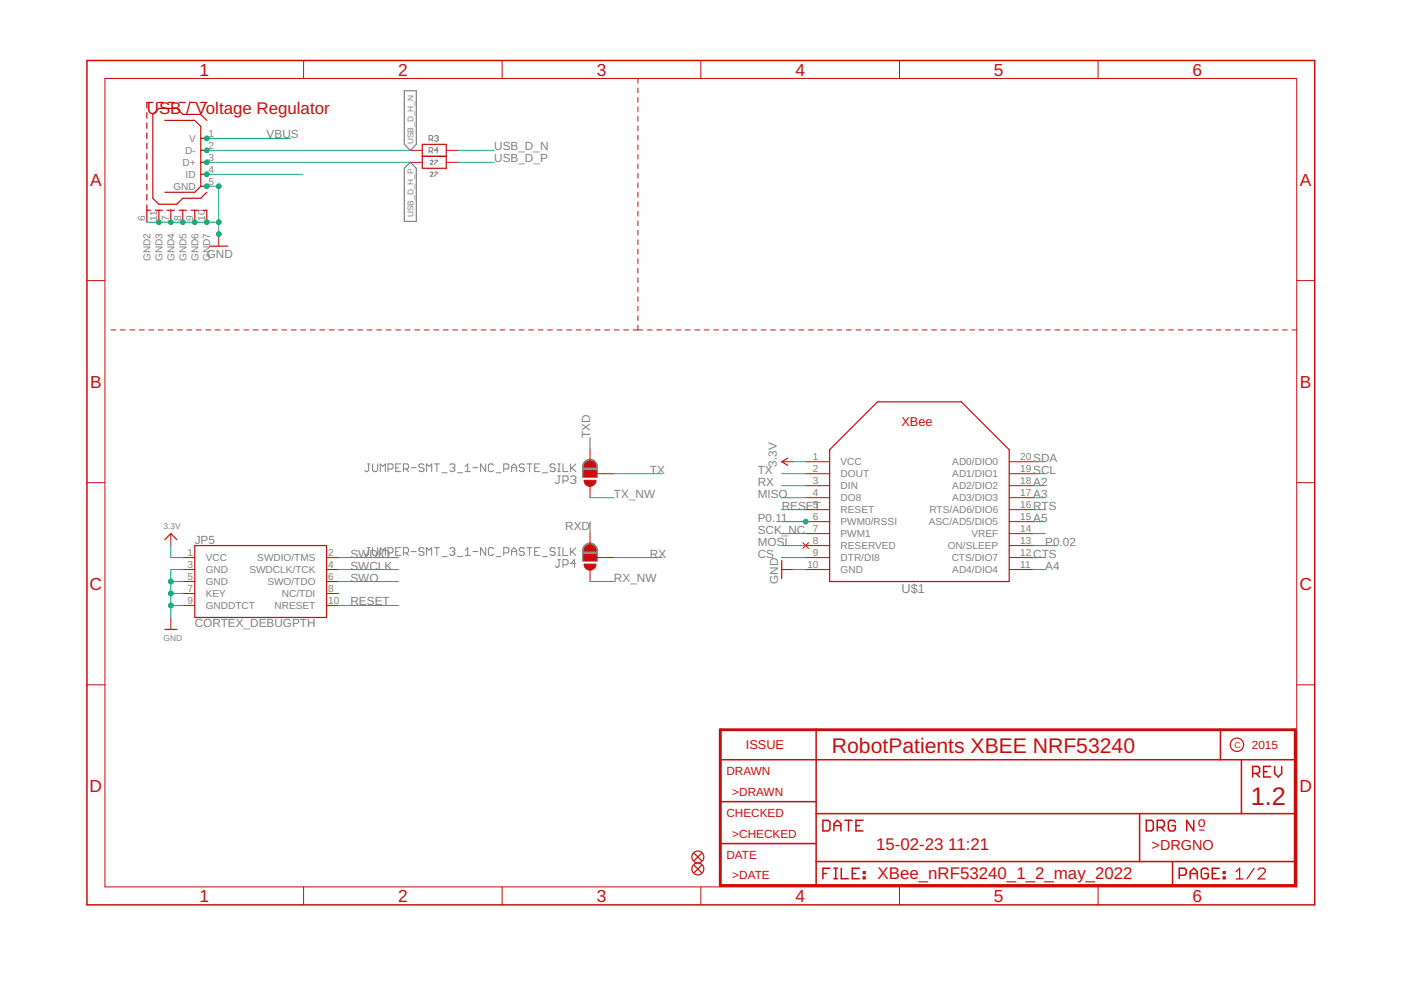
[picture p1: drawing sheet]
<svg xmlns="http://www.w3.org/2000/svg" width="297mm" height="210mm" viewBox="0 0 297 210" stroke-linecap="round" stroke-linejoin="round" font-family="sans-serif">
<g fill="none" stroke="#808080" stroke-width=".21">
<path d="M91 29.5h.5l.2-.2v-.3l-.2-.3h-.5v1.2M91 32.1h.5l.2-.2v-.4l-.2-.2h-.5v1.2M91.2 34.1l.2-.1 .4 .1-.6 .7h.6M91.2 36.7l.2-.2 .4 .2-.6 .7h.6M91.4 29.5l.3 .4M91.4 32.1l.3 .4M92.1 29l.2-.3h.4l.2 .3-.2 .3M92.2 34h.5l-.5 .8M92.2 36.5h.5l-.5 .9M92.5 29.3h.2M92.7 29.3l.2 .2-.2 .4h-.4l-.2-.2M92.9 31.9h-.8l.6-.6v1.2"/>
<path d="M77.9 98.4h.5M78.2 98.4v1.3l-.3 .3h-.3l-.3-.3M79 98.4v1.3l.2 .3h.6l.3-.3v-1.3M80.6 100v-1.6l.6 .5 .5-.5v1.6M82.3 99.4h.8l.2-.2v-.6l-.2-.2h-.8v1.6M83.9 99.2h.5M85 98.4h-1.1v1.6h1.1M85.5 99.4h.8l.3-.2v-.6l-.3-.2h-.8v1.6M86.1 99.4l.5 .6M87.2 99.2h1M89.9 98.6l-.3-.2h-.5l-.3 .2v.3l.3 .3h.5l.3 .2v.3l-.3 .3h-.5l-.3-.3M90.4 100v-1.6l.6 .5 .5-.5v1.6"/>
<path d="M92.1 98.4h1.1M92.6 98.4v1.6M95.4 98.6l.2-.2h.6l.2 .2v.3l-.2 .3M95.9 99.2h.3M96.2 99.2l.2 .2v.3l-.2 .3h-.6l-.2-.3M98.6 100h1.1M98.6 98.9l.6-.5v1.6M100.3 99.2h1M103 98.4v1.6l-1.1-1.6v1.6M104.6 98.6l-.2-.2h-.6l-.3 .2v1.1l.3 .3h.6l.2-.3M106.8 99.4h.8l.3-.2v-.6l-.3-.2h-.8v1.6M108.5 99.2h1"/>
<path d="M108.5 100v-1.1l.5-.5 .5 .5v1.1M111.2 98.6l-.3-.2h-.5l-.3 .2v.3l.3 .3h.5l.3 .2v.3l-.3 .3h-.5l-.3-.3M111.7 98.4h1.1M112.3 98.4v1.6M113.4 99.2h.5M114.4 98.4h-1v1.6h1M117.7 98.6l-.2-.2h-.6l-.3 .2v.3l.3 .3h.6l.2 .2v.3l-.2 .3h-.6l-.3-.3M118.3 100h.5M118.3 98.4h.5M118.5 98.4v1.6M119.4 98.4v1.6h1M121 98.4v1.6"/>
<path d="M121.3 99.2l.8 .8M122.1 98.4l-1.1 1M77.9 116.1h.5M78.2 116.1v1.4l-.3 .3h-.3l-.3-.3M79 116.1v1.4l.2 .3h.6l.3-.3v-1.4M80.6 117.8v-1.7l.6 .6 .5-.6v1.7M82.3 117.2h.8l.2-.3v-.5l-.2-.3h-.8v1.7M83.9 116.9h.5M85 116.1h-1.1v1.7h1.1M85.5 117.2h.8l.3-.3v-.5l-.3-.3h-.8v1.7M86.1 117.2l.5 .6M87.2 116.9h1"/>
<path d="M89.9 116.4l-.3-.3h-.5l-.3 .3v.3l.3 .2h.5l.3 .3v.3l-.3 .3h-.5l-.3-.3M90.4 117.8v-1.7l.6 .6 .5-.6v1.7M92.1 116.1h1.1M92.6 116.1v1.7M93.7 100.2h1.1M93.7 118h1.1M95.4 116.4l.2-.3h.6l.2 .3v.3l-.2 .2M95.9 116.9h.3M96.2 116.9l.2 .3v.3l-.2 .3h-.6l-.2-.3M97 100.2h1.1M97 118h1.1M98.6 116.7l.6-.6v1.7"/>
<path d="M98.6 117.8h1.1M100.3 116.9h1M103 116.1v1.7l-1.1-1.7v1.7M104.6 116.4l-.2-.3h-.6l-.3 .3v1.1l.3 .3h.6l.2-.3M105.2 100.2h1.1M105.2 118h1.1M106.8 117.2h.8l.3-.3v-.5l-.3-.3h-.8v1.7M108.5 117.8v-1.1l.5-.6 .5 .6v1.1M108.5 116.9h1M111.2 116.4l-.3-.3h-.5l-.3 .3v.3l.3 .2h.5l.3 .3v.3l-.3 .3h-.5l-.3-.3M111.7 116.1h1.1M112.3 116.1v1.7"/>
<path d="M113.4 116.9h.5M114.4 116.1h-1v1.7h1M115 100.2h1.1M115 118h1.1M117.7 116.4l-.2-.3h-.6l-.3 .3v.3l.3 .2h.6l.2 .3v.3l-.2 .3h-.6l-.3-.3M118.3 100.9h.5M118.3 118.7h.5M118.3 117.8h.5M118.3 116.1h.5M118.5 100.9v1.4l-.2 .2h-.3l-.3-.2M118.5 116.1v1.7M118.5 118.7v1.3l-.2 .3h-.3l-.3-.3"/>
<path d="M119.4 102h.8l.2-.3v-.5l-.2-.3h-.8v1.6M119.4 116.1v1.7h1M119.4 119.8h.8l.2-.3v-.6l-.2-.2h-.8v1.6M121 116.1v1.7M121 101.2l.3-.3h.5l.3 .3v.2l-.3 .3M121.3 116.9l.8 .9M121.5 101.7h.3M121.8 101.7l.3 .3v.3l-.3 .2h-.5l-.3-.2M122.1 116.1l-1.1 1.1M122.1 119.5h-1.1l.8-.8v1.6"/>
</g>
<g fill="none" stroke="#808080" stroke-width=".25">
<path d="M85.7 19.2h2.6v11.4l-1.3 1.3-1.3-1.3zM87 34.4l1.3 1.3v11.2h-2.6v-11.2zM123.6 99.9h3M123.6 99.7h3M123.6 99.4h3M123.6 99.2h3M123.6 99h3M123.6 98.8h3M123.6 98.5h3M123.7 98.3h2.8M123.8 98.1h2.6M124 97.9h2.2"/>
<path d="M124.1 97.7a1.51 1.51 0 0 1 1.6-.2 1.51 1.51 0 0 1 .9 1.4v2.3h-3v-2.5zM124.3 97.6h1.6M124.8 97.4h.6M123.6 101h3M123.6 100.8h3M123.6 100.5h3M123.6 100.3h3M123.6 100.1h3M123.6 118.7h3M123.6 118.5h3M123.6 118.3h3M123.6 118.1h3"/>
<path d="M123.6 117.9h3M123.6 117.6h3M123.6 117.4h3M123.6 117.2h3M123.6 117h3M123.6 116.8h3M123.6 116.5h3M123.6 116.3h3M123.7 116.1h2.8M123.8 115.9h2.6M124 115.7h2.2M124.1 115.5a1.51 1.51 0 0 1 1.6-.2 1.51 1.51 0 0 1 .9 1.4v2.3h-3v-2.6z"/>
<path d="M124.3 115.4h1.6M124.8 115.2h.6"/>
</g>
<g fill="none" stroke="#c90d0c" stroke-width=".21">
<path d="M22.2 16.6h252.7v171.4h-252.7zM64.4 12.8v3.8M106.5 12.8v3.8M135.3 16.6v1.1M135.3 18.6v1.1M148.6 12.8v3.8M190.7 12.8v3.8M232.8 12.8v3.8M87 31.9h2.5M87 34.4h2.5M94.6 31.9h2.6M94.6 34.4h2.6"/>
<path d="M135.3 20.7v1M135.3 22.7v1M135.3 24.7v1M135.3 26.7v1M135.3 28.7v1M135.3 30.7v1M135.3 32.7v1M135.3 34.8v1M135.3 36.8v1M135.3 38.8v1M18.4 59.5h3.8M46.4 49.7v2.5"/>
<path d="M135.3 40.8v1M135.3 42.8v1M135.3 44.8v1M135.3 46.8v1M135.3 48.8v1M135.3 50.8v1.1M135.3 52.9v1M135.3 54.9v1M135.3 56.9v1M135.3 58.9v1M274.9 59.5h3.8M23.5 70h1"/>
<path d="M25.5 70h1M27.5 70h1.1M29.5 70h1.1M31.6 70h1M33.6 70h1M35.6 70h1M37.6 70h1M39.6 70h1M41.6 70h1.1M43.6 70h1.1M45.7 70h1M47.7 70h1"/>
<path d="M49.7 70h1M51.7 70h1M53.7 70h1M55.7 70h1M57.7 70h1.1M59.8 70h1M61.8 70h1M63.8 70h1M65.8 70h1M67.8 70h1M69.8 70h1M71.8 70h1.1"/>
<path d="M73.9 70h1M75.9 70h1M77.9 70h1M79.9 70h1M81.9 70h1M83.9 70h1M85.9 70h1M87.9 70h1M90 70h1M92 70h1M94 70h1M96 70h1"/>
<path d="M98 70h1M100 70h1M102 70h1M104 70h1.1M106.1 70h1M108.1 70h1M110.1 70h1M112.1 70h1M114.1 70h1M116.1 70h1M118.1 70h1M120.1 70h1.1"/>
<path d="M122.2 70h1M124.2 70h1M126.2 70h1M128.2 70h1M130.2 70h1M132.2 70h1M134.2 70h2.1M135.3 60.9v1M135.3 62.9v1M135.3 64.9v1M135.3 67v.9M135.3 69v1"/>
<path d="M137.3 70h1M139.3 70h1M141.3 70h1M143.3 70h1M145.3 70h1M147.3 70h1M149.3 70h1M151.3 70h1M153.4 70h.9M155.3 70h1.1M157.4 70h1M159.4 70h1"/>
<path d="M161.4 70h1M163.4 70h1M165.4 70h1M167.4 70h1M169.4 70h1M171.4 70h1M173.4 70h1.1M175.5 70h1M177.5 70h1M179.5 70h1M181.5 70h1M183.5 70h1"/>
<path d="M185.5 70h1M187.5 70h1M189.5 70h1M191.5 70h1M193.5 70h1M195.5 70h1.1M197.5 70h1.1M199.6 70h1M201.6 70h1M203.6 70h1M205.6 70h1M207.6 70h1"/>
<path d="M209.6 70h1M211.6 70h1M213.6 70h1.1M215.6 70h1M217.7 70h1M219.7 70h1M221.7 70h1M223.7 70h1M225.7 70h1M227.7 70h1M229.7 70h1M231.7 70h1"/>
<path d="M233.7 70h1M235.7 70h1M237.7 70h1.1M239.8 70h1M241.8 70h1M243.8 70h1M245.8 70h1M247.8 70h1M249.8 70h1M251.8 70h1M253.8 70h1M255.8 70h1"/>
<path d="M257.9 70h.9M259.9 70h1M261.9 70h1M263.9 70h1M265.9 70h1M267.9 70h1M269.9 70h1M271.9 70h1M273.9 70h1M123.8 99.8h2.6v1.3h-2.6zM125.1 95.4v2.5M165.7 97.9h2.6"/>
<path d="M170.8 97.9h5.1M214 97.9h5.1M18.4 102.3h3.8M36.2 113.1v2.6M38.8 118.2h2.5M69.2 118.2h2.6M123.8 117.6h2.6v1.3h-2.6zM125.1 103v2.5M125.1 113.1v2.6M126.4 100.4h3.8M126.4 118.2h3.8M170.2 115.1l1.2 1.2"/>
<path d="M170.8 100.4h5.1M170.8 103h5.1M170.8 105.5h5.1M170.8 108.1h5.1M170.8 110.6h5.1M170.8 113.1h5.1M170.8 115.7h5.1M170.8 118.2h5.1M171.4 115.1l-1.2 1.2M214 100.4h5.1M214 103h5.1M214 105.5h5.1"/>
<path d="M214 108.1h5.1M214 110.6h5.1M214 113.1h5.1M214 115.7h5.1M214 118.2h5.1M274.9 102.3h3.8M36.2 130.9v2.6M38.8 120.8h2.5M38.8 123.3h2.5M38.8 125.8h2.5M38.8 128.4h2.5M69.2 120.8h2.6"/>
<path d="M69.2 123.3h2.6M69.2 125.8h2.6M69.2 128.4h2.6M125.1 120.8v2.5M165.7 120.8h2.6M170.8 120.8h5.1M214 120.8h5.1M18.4 145.2h3.8M274.9 145.2h3.8M64.4 188v3.9M106.5 188v3.9M148.6 188v3.9"/>
<path d="M190.7 188v3.9M232.8 188v3.9"/>
</g>
<g fill="none" stroke="#c90d0c" stroke-width=".25">
<path d="M31.1 23.9v1.2M31.1 26.1v1.1M31.1 28.2v1.2M31.1 30.4v1.2M31.1 32.6v1.1M31.1 34.7v1.2M31.1 36.9v1.2M31.1 39.1v1.1M32.4 21.7h-1.3v1.2M33.4 21.7h1.3M34.9 25.5h6.4l1.3 1.3v12.7M35.7 21.7h1.3"/>
<path d="M38 21.7h1.3M40.3 21.7h1.3M42.5 21.7h1.3M42.6 31.9h1.2M42.6 34.4h1.2M42.6 37h1.2M42.6 39.5h1.2M42.6 29.3h1.2M42.6 39.5l-1.3 1.3h-6.4M43.8 25.5l-1.2-1.2h-3.8l-1.3-1.3h-3.8l-1.3 1.3v17.7l1.3 1.3h3.8l1.3-1.3h3.8l1.2-1.2M89.5 30.6h5.1v5.1h-5.1zM89.5 33.1h5.1"/>
<path d="M31.1 41.2v1.2M31.1 43.4v3.7M31.1 44.6h.8M32.9 44.6h1.5M33.7 44.6v2.5M35.4 44.6h1.6M36.2 44.6v2.5M38 44.6h1.5M38.8 44.6v2.5M40.5 44.6h1.6M41.3 44.6v2.5M43.1 44.6h.7v2.5"/>
<path d="M44.5 52.2h3.8M167 97.1l-1.3 .8 1.3 .8M186.1 85.2h17.7l10.2 10.2v27.9h-38.1v-27.9zM34.9 114.4l1.3-1.3 1.3 1.3M41.3 115.7h27.9v15.2h-27.9zM165.7 118.9v3.8M34.9 133.5h2.6M254.3 176h1M147.2 180.9l1.5 1.6M147.2 183.5l1.5 1.5M148.7 180.9l-1.5 1.6M148.7 183.5l-1.5 1.5"/>
<path d="M262.1 184.8l.7-.7v2.3M262.1 186.4h1.5M265.9 184.1l-1.5 2.3M266.7 184.4l.4-.3h.8l.4 .3v.4l-1.6 1.6h1.6"/>
<circle cx="262.3" cy="157.9" r="1.42"/>
<circle cx="148" cy="184.2" r="1.27"/>
<circle cx="148" cy="181.7" r="1.27"/>
</g>
<g fill="none" stroke="#c90d0c" stroke-width=".32">
<path d="M18.4 12.8h260.3v179.1h-260.3zM173 154.7v33M258.8 154.7v6.4M152.7 161.1h121.9M152.7 170h20.3M152.7 178.9h20.3M173 172.5h101.6M174.5 173.9h1.1l.4 .4v1.5l-.4 .4h-1.1zM176.8 175h1.5M176.8 176.2v-1.5l.7-.8 .8 .8v1.5M179.1 173.9h1.5M179.9 173.9v2.3"/>
<path d="M181.5 175h.7M183 173.9h-1.5v2.3h1.5M241.6 172.5v10.2M243 173.9h1.2l.3 .4v1.5l-.3 .4h-1.2zM245.4 175.4h1.1l.4-.4v-.7l-.4-.4h-1.1v2.3M246.1 175.4l.8 .8M249.2 174.3l-.4-.4h-.7l-.4 .4v1.5l.4 .4h.7l.4-.4v-.8h-.7M253.1 173.9v2.3l-1.5-2.3v2.3M263.2 161.1v11.4M265.6 164h1.1l.4-.4v-.7l-.4-.4h-1.1v2.2M266.3 164l.8 .7M267.9 163.6h.7"/>
<path d="M269.4 162.5h-1.5v2.2h1.5M270.3 162.5v1.5l.7 .7 .7-.7v-1.5M173 182.7h101.6M174.5 185.2h.7M176 184.1h-1.5v2.2M176.8 184.1h.7M176.8 186.3h.7M177.2 184.1v2.2M178.4 184.1v2.2h1.5M180.7 185.2h.7M182.2 184.1h-1.5v2.2h1.5M183 184.8h.4v.4h-.4z"/>
<path d="M183 185.9h.4v.4h-.4zM248.6 182.7v5M250 185.6h1.1l.4-.4v-.8l-.4-.3h-1.1v2.2M252.3 185.2h1.6M252.3 186.3v-1.5l.8-.7 .8 .7v1.5M256.2 184.4l-.4-.3h-.7l-.4 .3v1.5l.4 .4h.7l.4-.4v-.7h-.8M257 185.2h.8M258.5 184.1h-1.5v2.2h1.5M259.4 184.8h.3v.4h-.3zM259.4 185.9h.3v.4h-.3z"/>
</g>
<path d="M152.7 154.7h121.9v33h-121.9z" fill="none" stroke="#c90d0c" stroke-width=".61"/>
<g fill="#c90d0c" stroke="#c90d0c" stroke-width=".21">
<path d="M124.2 98.1a1.27 1.27 0 0 1 1.4-.2 1.27 1.27 0 0 1 .8 1.1h-2.6z" fill-rule="evenodd"/>
<path d="M123.8 101.8h2.6a1.27 1.27 0 0 1-1.3 1.3 1.27 1.27 0 0 1-1.3-1.3z" fill-rule="evenodd"/>
<path d="M124.2 115.9a1.26 1.26 0 0 1 1.4-.3 1.26 1.26 0 0 1 .8 1.2h-2.6l.1-.4z" fill-rule="evenodd"/>
<path d="M123.8 119.6h2.6a1.27 1.27 0 0 1-1.3 1.3 1.27 1.27 0 0 1-1.3-1.3z" fill-rule="evenodd"/>
</g>
<g fill="#c90d0c" stroke="#c90d0c" stroke-width=".21">
<path d="M123.8 99.8h2.6v1.3h-2.6z"/>
<path d="M123.8 117.6h2.6v1.3h-2.6z"/>
</g>
<g fill="none" stroke="#0dab76" stroke-width=".21">
<path d="M43.8 39.5h2.6v10.2M43.8 29.3h17.8M43.8 37h20.4M43.8 31.9h43.2M43.8 34.4h43.2M97.2 31.9h7.6M97.2 34.4h7.6M31.1 47.1h15.3M125.1 92.8v2.6M168.3 97.9h2.5M219.1 97.9h2.5M36.2 115.7v2.5h2.6"/>
<path d="M71.8 118.2h12.7M125.1 105.5h5.1M125.1 110.6v2.5M130.2 118.2h10.1M130.2 100.4h10.1M165.7 118.2h5.1M165.7 113.1h5.1M165.7 100.4h5.1M165.7 115.7h5.1M165.7 105.5h5.1M165.7 110.6h5.1M165.7 108.1h5.1"/>
<path d="M165.7 103h5.1M219.1 118.2h2.5M219.1 113.1h2.5M219.1 100.4h2.5M219.1 115.7h5M219.1 105.5h2.5M219.1 110.6h2.5M219.1 108.1h2.5M219.1 103h2.5M36.2 128.4h2.6M36.2 125.8h2.6M36.2 123.3h2.6"/>
<path d="M38.8 120.8h-2.6v10.1M71.8 120.8h12.7M71.8 128.4h12.7M71.8 123.3h12.7M125.1 123.3h5.1M168.3 120.8h2.5M219.1 120.8h2.5"/>
</g>
<g fill="#0dab76" stroke="#0dab76" stroke-width=".21">
<circle cx="46.4" cy="39.5" r=".51"/>
<circle cx="33.7" cy="47.1" r=".51"/>
<circle cx="36.2" cy="47.1" r=".51"/>
<circle cx="38.8" cy="47.1" r=".51"/>
<circle cx="41.3" cy="47.1" r=".51"/>
<circle cx="43.8" cy="47.1" r=".51"/>
<circle cx="43.8" cy="39.5" r=".51"/>
<circle cx="46.4" cy="47.1" r=".51"/>
<circle cx="46.4" cy="49.7" r=".51"/>
<circle cx="36.2" cy="128.4" r=".51"/>
<circle cx="36.2" cy="125.8" r=".51"/>
<circle cx="36.2" cy="123.3" r=".51"/>
<circle cx="170.8" cy="110.6" r=".51"/>
<circle cx="43.8" cy="29.3" r=".51"/>
<circle cx="43.8" cy="37" r=".51"/>
<circle cx="43.8" cy="31.9" r=".51"/>
<circle cx="43.8" cy="34.4" r=".51"/>
</g>
<text font-size="5.4" fill="#c90d0c" x="265.2" y="170.6">1.2</text>
<text font-size="4.5" fill="#c90d0c" x="176.4" y="159.6">RobotPatients XBEE NRF53240</text>
<g font-size="3.7" fill="#c90d0c">
<text x="42.3" y="16">1</text>
<text x="84.4" y="16">2</text>
<text x="126.5" y="16">3</text>
<text x="168.6" y="16">4</text>
<text x="210.7" y="16">5</text>
<text x="252.9" y="16">6</text>
<text x="19.1" y="39.4">A</text>
<text x="275.6" y="39.4">A</text>
<text x="19.1" y="82.2">B</text>
<text x="275.6" y="82.2">B</text>
<text x="19" y="125.1">C</text>
<text x="275.5" y="125.1">C</text>
<text x="19" y="167.9">D</text>
<text x="275.5" y="167.9">D</text>
<text x="42.3" y="191.2">1</text>
<text x="84.4" y="191.2">2</text>
<text x="126.5" y="191.2">3</text>
<text x="168.6" y="191.2">4</text>
<text x="210.7" y="191.2">5</text>
<text x="252.9" y="191.2">6</text>
</g>
<g font-size="3.6" fill="#c90d0c">
<text x="31.1" y="24.3">USB / Voltage Regulator</text>
<text x="185.7" y="180.1">15-02-23</text>
<text x="201.1" y="180.1">11:21</text>
<text x="186.1" y="186.5">XBee_nRF53240_1_2_may_2022</text>
</g>
<g font-size="3.1" fill="#c90d0c">
<text x="254" y="175.4">o</text>
<text x="244.2" y="180.1">&gt;DRGNO</text>
</g>
<g font-size="2.7" fill="#c90d0c">
<text x="191.1" y="90.3">XBee</text>
<text x="158.1" y="158.9">ISSUE</text>
</g>
<text font-size="2.7" fill="#808080" x="191.1" y="125.8">U$1</text>
<g font-size="2.5" fill="#808080">
<text x="56.5" y="29.3">VBUS</text>
<text x="104.8" y="31.9">USB_D_N</text>
<text x="104.8" y="34.4">USB_D_P</text>
<text x="43.8" y="54.7">GND</text>
<text x="125.1" y="92.8" transform="rotate(-90 125.1 92.8)">TXD</text>
<text x="137.8" y="100.4">TX</text>
<text x="160.7" y="100.4">TX</text>
<text x="164.7" y="98.9" transform="rotate(-90 164.7 98.9)">3.3V</text>
<text x="219.1" y="97.9">SDA</text>
<text x="219.1" y="100.4">SCL</text>
<text x="130.2" y="105.5">TX_NW</text>
<text x="160.7" y="105.5">MISO</text>
<text x="160.7" y="103">RX</text>
<text x="219.1" y="103">A2</text>
<text x="219.1" y="105.5">A3</text>
<text x="119.8" y="112.4">RXD</text>
<text x="160.7" y="110.6">P0.11</text>
<text x="160.7" y="113.1">SCK_NC</text>
<text x="165.7" y="108.1">RESET</text>
<text x="219.1" y="108.1">RTS</text>
<text x="219.1" y="110.6">A5</text>
<text x="41.3" y="115.4">JP5</text>
<text x="74.3" y="118.2">SWDIO</text>
<text x="137.8" y="118.2">RX</text>
<text x="160.7" y="115.7">MOSI</text>
<text x="160.7" y="118.2">CS</text>
<text x="219.1" y="118.2">CTS</text>
<text x="221.6" y="115.7">P0.02</text>
<text x="74.3" y="120.8">SWCLK</text>
<text x="74.3" y="123.3">SWO</text>
<text x="130.2" y="123.3">RX_NW</text>
<text x="165" y="123.8" transform="rotate(-90 165 123.8)">GND</text>
<text x="221.6" y="120.8">A4</text>
<text x="74.3" y="128.4">RESET</text>
<text x="41.3" y="132.9">CORTEX_DEBUGPTH</text>
</g>
<g font-size="2.5" fill="#c90d0c">
<text x="265.4" y="158.9">2015</text>
<text x="154" y="164.3">DRAWN</text>
<text x="154" y="173.1">CHECKED</text>
<text x="155.3" y="168.7">&gt;DRAWN</text>
<text x="155.3" y="177.6">&gt;CHECKED</text>
<text x="154" y="182">DATE</text>
<text x="155.3" y="186.5">&gt;DATE</text>
</g>
<g font-size="2.1" fill="#808080">
<text x="44.2" y="29">1</text>
<text x="38.7" y="35.2">D+</text>
<text x="39.2" y="32.6">D-</text>
<text x="40.1" y="30.1">V</text>
<text x="44.2" y="31.5">2</text>
<text x="44.2" y="34.1">3</text>
<text x="36.8" y="40.3">GND</text>
<text x="39.4" y="37.7">ID</text>
<text x="44.2" y="36.6">4</text>
<text x="44.2" y="39.1">5</text>
<text x="30.8" y="46.8" transform="rotate(-90 30.8 46.8)">6</text>
<text x="33.3" y="46.8" transform="rotate(-90 33.3 46.8)">11</text>
<text x="35.9" y="46.8" transform="rotate(-90 35.9 46.8)">7</text>
<text x="38.4" y="46.8" transform="rotate(-90 38.4 46.8)">8</text>
<text x="40.9" y="46.8" transform="rotate(-90 40.9 46.8)">9</text>
<text x="43.5" y="46.8" transform="rotate(-90 43.5 46.8)">10</text>
<text x="44.6" y="52.2" transform="rotate(-90 44.6 52.2)">D7</text>
<text x="31.9" y="55.4" transform="rotate(-90 31.9 55.4)">GND2</text>
<text x="34.4" y="55.4" transform="rotate(-90 34.4 55.4)">GND3</text>
<text x="37" y="55.4" transform="rotate(-90 37 55.4)">GND4</text>
<text x="39.5" y="55.4" transform="rotate(-90 39.5 55.4)">GND5</text>
<text x="42.1" y="55.4" transform="rotate(-90 42.1 55.4)">GND6</text>
<text x="44.6" y="55.4" transform="rotate(-90 44.6 55.4)">GN</text>
<text x="172.4" y="97.5">1</text>
<text x="172.4" y="100.1">2</text>
<text x="178.2" y="98.7">VCC</text>
<text x="178.2" y="101.2">DOUT</text>
<text x="201.9" y="101.2">AD1/DIO1</text>
<text x="201.9" y="98.7">AD0/DIO0</text>
<text x="216.3" y="100.1">19</text>
<text x="216.3" y="97.5">20</text>
<text x="172.4" y="102.6">3</text>
<text x="172.4" y="105.2">4</text>
<text x="172.4" y="107.7">5</text>
<text x="178.2" y="103.7">DIN</text>
<text x="178.2" y="106.3">DO8</text>
<text x="201.9" y="106.3">AD3/DIO3</text>
<text x="201.9" y="103.7">AD2/DIO2</text>
<text x="216.3" y="107.7">16</text>
<text x="216.3" y="105.2">17</text>
<text x="216.3" y="102.6">18</text>
<text x="172.4" y="110.2">6</text>
<text x="172.4" y="112.8">7</text>
<text x="178.2" y="108.8">RESET</text>
<text x="178.2" y="111.4">PWM0/RSSI</text>
<text x="178.2" y="113.9">PWM1</text>
<text x="196.9" y="111.4">ASC/AD5/DIO5</text>
<text x="197.1" y="108.8">RTS/AD6/DIO6</text>
<text x="206" y="113.9">VREF</text>
<text x="216.3" y="112.8">14</text>
<text x="216.3" y="110.2">15</text>
<text x="39.8" y="117.9">1</text>
<text x="43.6" y="119">VCC</text>
<text x="54.6" y="119">SWDIO/TMS</text>
<text x="69.6" y="117.9">2</text>
<text x="172.4" y="115.3">8</text>
<text x="172.4" y="117.9">9</text>
<text x="178.2" y="116.4">RESERVED</text>
<text x="178.2" y="119">DTR/DI8</text>
<text x="201" y="116.4">ON/SLEEP</text>
<text x="201.8" y="119">CTS/DIO7</text>
<text x="216.3" y="117.9">12</text>
<text x="216.3" y="115.3">13</text>
<text x="39.8" y="120.4">3</text>
<text x="39.8" y="122.9">5</text>
<text x="39.8" y="125.5">7</text>
<text x="43.6" y="121.5">GND</text>
<text x="43.6" y="124.1">GND</text>
<text x="52.9" y="121.5">SWDCLK/TCK</text>
<text x="56.7" y="124.1">SWO/TDO</text>
<text x="69.6" y="125.5">8</text>
<text x="69.6" y="122.9">6</text>
<text x="69.6" y="120.4">4</text>
<text x="171.2" y="120.4">10</text>
<text x="178.2" y="121.5">GND</text>
<text x="201.9" y="121.5">AD4/DIO4</text>
<text x="216.3" y="120.4">11</text>
<text x="39.8" y="128">9</text>
<text x="43.6" y="126.6">KEY</text>
<text x="43.6" y="129.1">GNDDTCT</text>
<text x="58.2" y="129.1">NRESET</text>
<text x="59.8" y="126.6">NC/TDI</text>
<text x="69.6" y="128">10</text>
</g>
<g font-size="1.8" fill="#808080">
<text x="87.6" y="30.6" transform="rotate(-90 87.6 30.6)">USB_D_H_N</text>
<text x="87.6" y="46.1" transform="rotate(-90 87.6 46.1)">USB_D_H_P</text>
<text x="34.7" y="112.1">3.3V</text>
<text x="34.7" y="136">GND</text>
</g>
<text font-size="1.8" fill="#c90d0c" x="261.8" y="158.5">C</text>
</svg>
